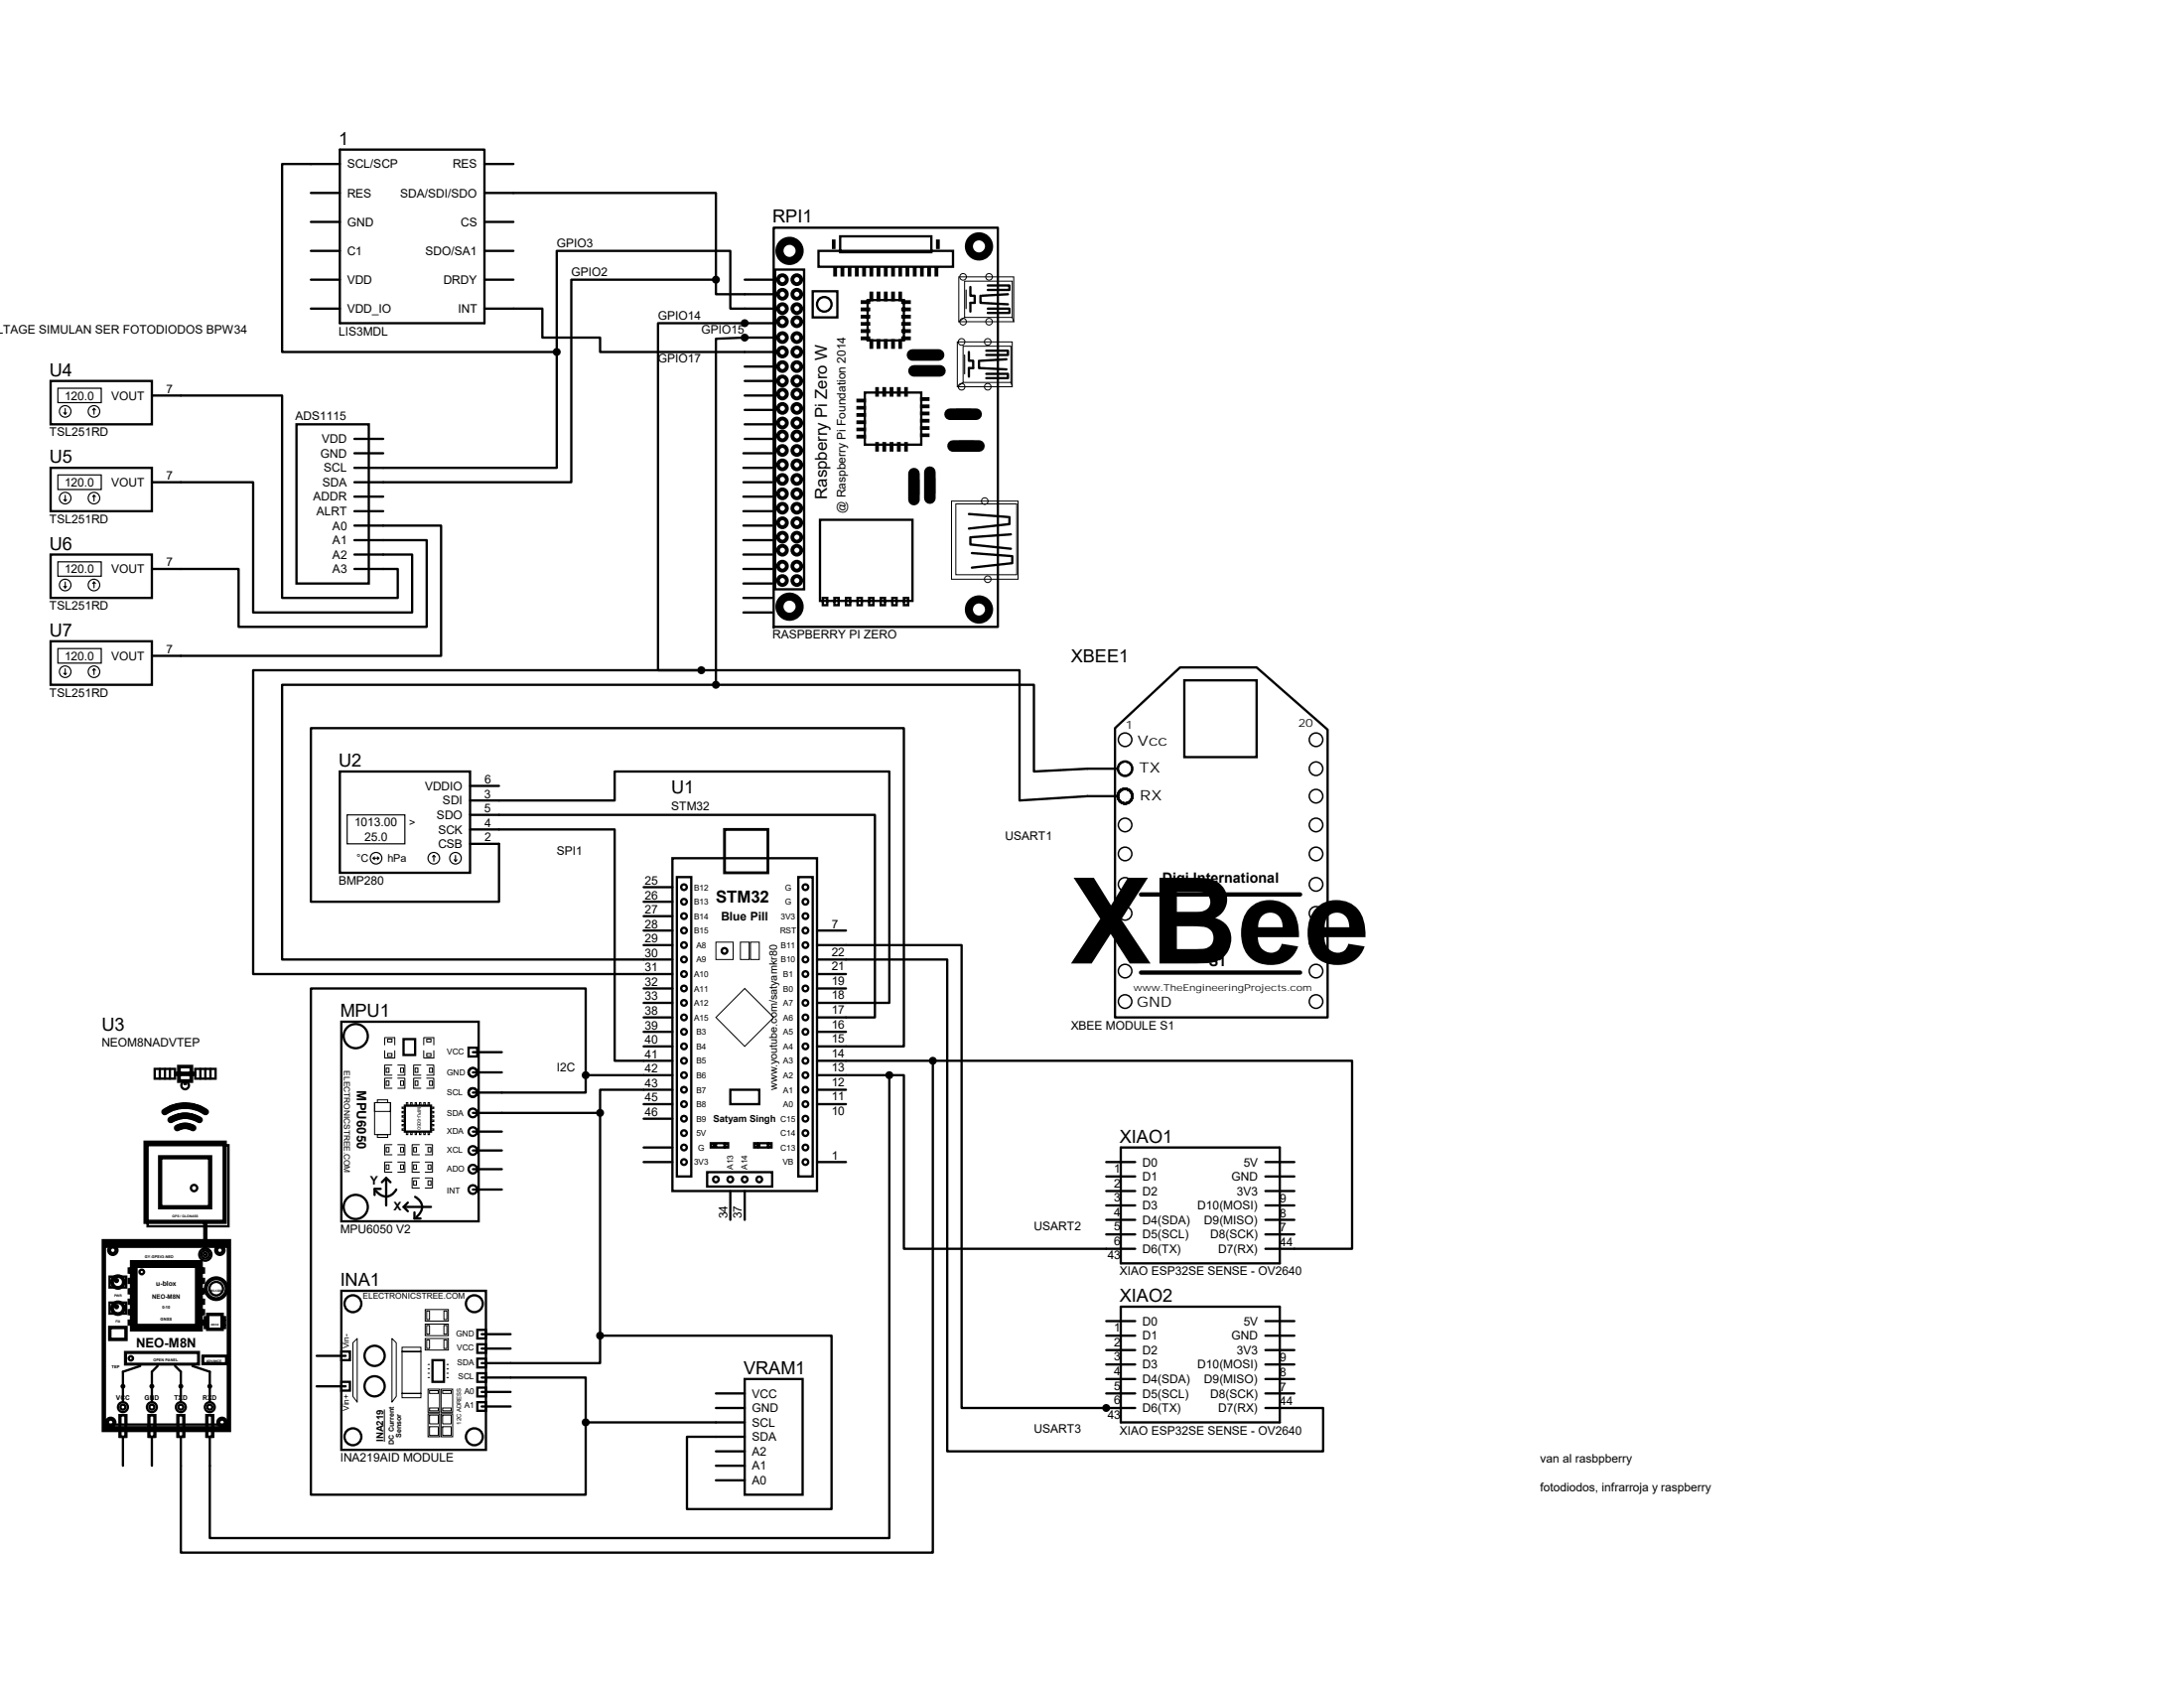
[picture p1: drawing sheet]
<svg xmlns="http://www.w3.org/2000/svg" width="279mm" height="216mm" viewBox="0 0 279 216" stroke-linecap="round" stroke-linejoin="round" font-family="sans-serif">
<g fill="none" stroke="#000" stroke-width=".3">
<path d="M43.5 19.1h18.5v22.2h-18.5zM39.8 24.7h3.7M39.8 28.4h3.7M39.8 32.1h3.7M39.8 35.8h3.7M39.8 39.5h3.7M43.5 21h-7.4v24h35.1M62 24.7h29.6v11.1M62 39.5h7.4v3.7h7.4v1.8h22.2M62 21h3.7M62 28.4h3.7M62 32.1h3.7"/>
<path d="M62 35.8h3.7M95.3 35.8h3.7M99 29.1h28.7v51.1h-28.7zM99 37.6h-7.4v-1.8h-18.5v25.9h-27.8M99 39.5h-5.6v-7.4h-22.2v27.7h-25.9M99.2 34.5h3.7v40.9h-3.7zM104 37.3h3.1v3.3h-3.1zM104.7 32.1h17.2v2h-17.2zM106.6 30.8h.1v.9h-.1zM106.7 34.3h.2v.9h-.2zM107.5 30.2h11.6v2.1h-11.6zM107.7 34.3h.2v.9h-.2z"/>
<path d="M108.6 34.3h.2v.9h-.2zM109.5 34.3h.2v.9h-.2zM110.3 39.5h.9v.2h-.9zM110.3 38.5h.9v.2h-.9zM110.4 34.3h.2v.9h-.2zM111 38.4h4.6v5.1h-4.6zM111.4 34.3h.2v.9h-.2zM111.4 37.4h.2v1h-.2zM112.3 34.3h.2v.9h-.2zM112.3 37.4h.2v1h-.2zM113.2 34.3h.2v.9h-.2zM113.2 37.4h.2v1h-.2z"/>
<path d="M114.2 34.3h.1v.9h-.1zM114.2 37.4h.1v1h-.1zM115.1 34.3h.2v.9h-.2zM115.1 37.4h.2v1h-.2zM115.4 39.5h1v.2h-1zM115.4 38.5h1v.2h-1zM116 34.3h.2v.9h-.2zM116.9 34.3h.2v.9h-.2zM117.9 34.3h.1v.9h-.1zM118.8 34.3h.2v.9h-.2zM119.7 34.3h.2v.9h-.2zM119.9 30.8h.2v.9h-.2z"/>
<path d="M124.1 36.7v1.1h.6v.9h-.6v1.2M125.4 37.8v.9l3.5 .2M126.4 39.5h2.7v.5h-2.7M126.4 36.5h2.7v.6h-2.7M128.9 37.6l-3.3 .2M6.5 48.7h12.9v5.6h-12.9zM6.5 59.8h12.9v5.6h-12.9zM19.4 50.6h16.7v25.9h14.8v-3.7h-5.6M37.9 54.3h9.3v20.3h-9.3zM45.3 56.1h3.7M45.3 58h3.7M95.1 58h3.7"/>
<path d="M95.1 59.8h3.7M95.3 43.2l-3.7 .1v44.3M95.3 41.3h-11.1v44.4h5.5M95.3 43.2h.1M95.3 41.3h.1M95.3 41.3h3.7M95.3 56.1h3.7M95.3 43.2h3.7M95.3 54.3h3.7M95.3 52.4h3.7M95.3 50.6h3.7M95.3 48.7h3.7"/>
<path d="M95.3 46.9h3.7M109.7 55.8h.9v.1h-.9zM109.7 54.8h.9v.2h-.9zM109.7 53.9h.9v.2h-.9zM109.7 53h.9v.2h-.9zM109.7 52.1h.9v.1h-.9zM109.7 51.1h.9v.2h-.9zM110.3 43.2h.9v.2h-.9zM110.3 42.2h.9v.2h-.9zM110.3 41.3h.9v.2h-.9zM110.3 40.4h.9v.2h-.9zM110.6 50.2h7.3v6.7h-7.3z"/>
<path d="M111.4 43.5h.2v1h-.2zM112.1 56.7h.2v.9h-.2zM112.1 49.7h.2v.9h-.2zM112.3 43.5h.2v1h-.2zM113 56.7h.2v.9h-.2zM113 49.7h.2v.9h-.2zM113.2 43.5h.2v1h-.2zM114 56.7h.2v.9h-.2zM114 49.7h.2v.9h-.2zM114.2 43.5h.1v1h-.1zM114.9 56.7h.2v.9h-.2zM114.9 49.7h.2v.9h-.2z"/>
<path d="M115.1 43.5h.2v1h-.2zM115.4 43.2h1v.2h-1zM115.4 42.2h1v.2h-1zM115.4 41.3h1v.2h-1zM115.4 40.4h1v.2h-1zM115.8 56.7h.2v.9h-.2zM115.8 49.7h.2v.9h-.2zM117.7 44.9h1.6v1.1h-1.6zM117.9 55.6h.9v.2h-.9zM117.9 54.7h.9v.1h-.9zM117.9 53.7h.9v.2h-.9zM117.9 52.8h.9v.2h-.9z"/>
<path d="M117.9 51.9h.9v.2h-.9zM117.9 50.9h.9v.2h-.9zM117.9 46.9h1.6v1.1h-1.6zM122.5 52.4h1.6v1.1h-1.6zM122.9 56.5h1.6v1.1h-1.6zM124 45v1.1h.5v1h-.5v1.1M125.2 46.1v1l3.6 .1M126.2 47.8h2.7v.6h-2.7M126.2 44.9h2.7v.5h-2.7M128.8 46l-3.4 .1M6.5 70.9h12.9v5.6h-12.9zM19.4 61.7h13v16.6h20.3v-7.4h-7.4"/>
<path d="M45.3 69.1h9.3v11.1h-24.1v-7.4h-11.1M45.3 67.2h11.1v16.7h-37M45.3 63.5h3.7M45.3 65.4h3.7M95.1 61.7h3.7M95.1 63.5h3.7M95.1 65.4h3.7M95.1 67.2h3.7M95.1 69.1h3.7M95.1 70.9h3.7M95.1 72.8h3.7M95.1 78.3h3.7"/>
<path d="M95.1 76.5h3.7M95.1 74.6h3.7M104.9 66.5h11.8v10.4h-11.8zM105.3 76.5h.5v.9h-.5zM106.7 76.5h.6v.9h-.6zM108.2 76.5h.6v.9h-.6zM109.7 76.5h.6v.9h-.6zM111.2 76.5h.5v.9h-.5zM112.7 76.5h.5v.9h-.5zM114.2 76.5h.5v.9h-.5zM115.6 76.5h.6v.9h-.6zM116.4 61.5h1.1v1.7h-1.1z"/>
<path d="M118.4 61.3h1.1v1.7h-1.1zM124 65.7l4.9 .4M124.1 68.7v.9l5.2 .6M124.3 70.7l5 .4M129.1 66.1v.9l-5.1 .6M129.3 68.3l-5 .4M129.5 71.1v.9l-5.2 .6M6.5 82h12.9v5.6h-12.9zM43.5 98.7h16.6v12.9h-16.6zM89.7 85.7h-57.3v38.9h53.6M89.7 85.7h40.7v16.7l8.7-.6h3.7M91.6 87.6h-55.5v35.1h49.9"/>
<path d="M91.6 87.6h40.7v11.1l6.8-.4h3.7M99 80.2h.1M142.6 93.1l8.4-7.7h9.8l9 7.9v36.8h-27.2zM151.5 87h9.3v9.8h-9.3zM60.1 102.4h18.5v-3.7h35.2v29.6h-9.3M60.1 107.9h3.7v7.4h-24v-22.2h75.8v40.7h-11.1M60.1 106.1h18.5v29.6h7.4M60.1 104.2h51.8v25.9h-7.4M60.1 100.5h3.7M82.3 119h3.7M82.3 113.5h3.7M82.3 115.3h3.7"/>
<path d="M82.3 117.2h3.7M86 109.8h18.5v42.5h-18.5zM86.6 112.2h1.8v38.3h-1.8zM102.1 112.2h1.9v38.3h-1.9zM104.5 119h3.7M19.8 136.7h2.6v1.3h-2.6zM20.4 136.7v1.3M21.1 136.7v1.3M21.7 136.7v1.3M22.4 137.2h2.6v.3h-2.6zM22.8 136.3h1.8v2.1h-1.8zM23 136.5h1.4v1.7h-1.4z"/>
<path d="M23.6 138.4h.2v.2h-.2zM25 136.7h2.6v1.3h-2.6zM25.6 136.7v1.3M26.3 136.7v1.3M26.9 136.7v1.3M43.7 130.7h17.5v25.5h-17.5zM51.6 132.9h1.5v2h-1.5zM59.9 134h1.2v1.1h-1.2zM60.5 137.2h3.7M60.5 134.6h3.7M74.9 137.5v-11.1h-35.1v64.8h35.1v-9.3h20.4M74.9 137.5v2.2h-14.4"/>
<path d="M74.9 137.5h11.1M82.3 133.8h3.7M82.3 132h3.7M82.3 130.1h3.7M82.3 128.3h3.7M82.3 120.9h3.7M82.3 126.4h3.7M86 139.4h-9.2v2.9M93.4 139.4h3.7v1.8h-3.7zM104.5 122.7h16.7v62.9h48.1v-5.5h-7.4M104.5 120.9h18.5v59.2h22.2M104.5 139.4h3.7"/>
<path d="M104.5 132h3.7M104.5 124.6h3.7M104.5 126.4h3.7M113.8 137.5h-9.3M119.3 135.7h-14.8M13.1 158.6h16.3v24.4h-16.3zM13.4 158.9h15.7v23.9h-15.7zM13.7 159.2h15.2v.3h-15.2zM18.5 146h10.4v10.4h-10.4zM18.8 146.3h9.8v9.8h-9.8zM18.9 146.5h10.3v10.3h-10.3zM20.4 147.9h6.6v6.6h-6.6z"/>
<path d="M20.6 148.1h6.2v6.2h-6.2zM26.1 156.4h.3v3.3h-.3zM48.7 152.1h-.8v.7M48.9 151.2l.5-.5 .6 .5M49.4 150.9v3.3M50.7 152.1a1.45 1.45 0 0 1-1.2 .9 1.45 1.45 0 0 1-1.4-.7M51.8 154.4h3.3M51.8 141.4h3.3v3.3h-3.3zM52.2 153.8l-.6 .6 .6 .5M53 155.1v.8h.8M53.1 153.1a1.44 1.44 0 0 1 .9 1.2 1.44 1.44 0 0 1-.7 1.4M60.5 149.5h3.7"/>
<path d="M60.5 152.1h3.7M60.5 147.2h3.7M60.5 144.7h3.7M76.8 142.3v28.5h29.6v22.2h-18.5v-9.2h7.4M76.8 142.3h-16.3M82.3 146.8h3.7M82.3 148.6h3.7M82.3 141.2h3.7M82.3 143.1h3.7M90.5 149.9h8.3v1.9h-8.3zM90.9 146.2h.4v.6h-.4zM91.6 146.2h1.1v.6h-1.1z"/>
<path d="M92.8 146.2h.4v.6h-.4zM93.4 152.3v3.7M95.3 152.3v3.7M96.5 146.2h.4v.6h-.4zM97.1 146.2h1.1v.6h-1.1zM98.3 146.2h.4v.6h-.4zM104.5 148.6h3.7M104.5 141.2h3.7M141.5 148.6h3.7M141.5 150.5h3.7M141.5 152.3h3.7M141.5 154.2h3.7"/>
<path d="M141.5 156h3.7M141.5 157.9h3.7M143.4 146.8h20.3v14.8h-20.3zM145.2 159.7h-29.6v-22.2h-1.8v59.2h-87v-12.9M161.9 159.7h11.1v-24h-53.7v62.9h-96.2v-14.8M161.9 148.6h3.7M161.9 150.5h3.7M161.9 152.3h3.7M161.9 154.2h3.7M161.9 156h3.7M161.9 157.9h3.7M14 169.7h2.2v1.7h-2.2z"/>
<path d="M14 163.3h2.2v1.4h-2.2zM14 166.6h2.2v1.4h-2.2zM14.1 169.9h1.9v1.3h-1.9zM16 172.9h9.4v1.6h-9.4zM16.1 173h9.3v1.4h-9.3zM16.5 168.9h.6v.5h-.6zM16.5 167.6h.6v.5h-.6zM16.5 166.2h.6v.6h-.6zM16.5 164.9h.6v.5h-.6zM16.5 163.6h.6v.5h-.6zM16.5 162.2h.6v.6h-.6zM16.8 161.3h9v8.9h-9z"/>
<path d="M17 161.6h8.5v8.3h-8.5zM17.3 161.8h8v7.9h-8zM17.5 162h7.6v7.5h-7.6zM17.9 174.7l-2.2 .8v3.8M20.2 174.7l-.8 .8v3.8M22.4 174.7l.7 .8v3.8M24.6 174.7l2.2 .8v3.8M25.5 168.9h.6v.5h-.6zM25.5 167.6h.6v.5h-.6zM25.5 166.2h.6v.6h-.6zM25.5 164.9h.6v.5h-.6zM25.5 163.6h.6v.5h-.6z"/>
<path d="M25.5 162.2h.6v.6h-.6zM25.9 173.4h3.1v1.1h-3.1zM26 173.5h2.9v.9h-2.9zM26.2 169.6h.3v.3h-.3zM26.2 169h.3v.3h-.3zM26.2 168.5h.3v.3h-.3zM26.5 168h2v2.1h-2zM26.6 168.2h1.7v1.7h-1.7zM28.5 169.6h.3v.3h-.3zM28.5 169h.3v.3h-.3zM28.5 168.5h.3v.3h-.3zM40.5 173.4h3.7"/>
<path d="M40.5 177.3h3.7M43.7 165.1h18.5v20.3h-18.5zM43.7 176.7h1.1v1.2h-1.1zM43.7 172.9h1.1v1.1h-1.1zM55.3 174h1.5v2.7h-1.5zM61.1 173.8h1.1v1.1h-1.1zM61.1 177.5h1.1v1.1h-1.1zM61.1 179.3h1.1v1.1h-1.1zM61.1 175.6h1.1v1.1h-1.1zM61.1 170.1h1.1v1.1h-1.1zM61.1 171.9h1.1v1.1h-1.1zM61.6 176.2h13.3v5.7"/>
<path d="M61.6 178h3.7M61.6 179.9h3.7M61.6 170.6h3.7M61.6 172.5h3.7M76.8 170.8v3.5h-15.2M91.6 178.2h3.7M95.3 176.4h7.4v14.8h-7.4zM141.5 169h3.7M141.5 170.8h3.7M141.5 172.7h3.7M141.5 174.5h3.7M141.5 176.4h3.7"/>
<path d="M141.5 178.2h3.7M143.4 167.1h20.3v14.8h-20.3zM161.9 169h3.7M161.9 170.8h3.7M161.9 172.7h3.7M161.9 174.5h3.7M161.9 176.4h3.7M161.9 178.2h3.7M13.7 182.2h15.2v.3h-15.2zM15.3 181h.9v2.8h-.9zM15.4 181h.6v2.8h-.6zM15.7 183.8v3.7"/>
<path d="M19 181h.9v2.8h-.9zM19.1 181h.6v2.8h-.6zM19.4 183.8v3.7M22.7 181h.9v2.8h-.9zM22.8 181h.7v2.8h-.7zM26.4 181h.9v2.8h-.9zM26.5 181h.6v2.8h-.6zM91.6 180.1h3.7M91.6 185.6h3.7M91.6 187.5h3.7M91.6 189.3h3.7"/>
<circle cx="105.5" cy="38.9" r=".93"/>
<circle cx="143.9" cy="98.3" r=".93"/>
<circle cx="87.5" cy="113.5" r=".36"/>
<circle cx="87.5" cy="117.2" r=".36"/>
<circle cx="87.5" cy="119" r=".36"/>
<circle cx="87.5" cy="115.3" r=".36"/>
<circle cx="103" cy="115.3" r=".36"/>
<circle cx="103" cy="113.5" r=".36"/>
<circle cx="103" cy="117.2" r=".36"/>
<circle cx="103" cy="119" r=".36"/>
<circle cx="143.9" cy="101.8" r=".93"/>
<circle cx="23.7" cy="138.8" r=".49"/>
<circle cx="45.5" cy="132.5" r="1.55"/>
<circle cx="60.5" cy="139.7" r=".55"/>
<circle cx="60.5" cy="137.2" r=".55"/>
<circle cx="87.5" cy="130.1" r=".36"/>
<circle cx="87.5" cy="126.4" r=".36"/>
<circle cx="87.5" cy="133.8" r=".36"/>
<circle cx="87.5" cy="128.3" r=".36"/>
<circle cx="87.5" cy="124.6" r=".36"/>
<circle cx="87.5" cy="135.7" r=".36"/>
<circle cx="87.5" cy="137.5" r=".36"/>
<circle cx="87.5" cy="139.4" r=".36"/>
<circle cx="87.5" cy="120.9" r=".36"/>
<circle cx="87.5" cy="122.7" r=".36"/>
<circle cx="87.5" cy="132" r=".36"/>
<circle cx="92.7" cy="121.6" r=".36"/>
<circle cx="103" cy="135.7" r=".36"/>
<circle cx="103" cy="128.3" r=".36"/>
<circle cx="103" cy="130.1" r=".36"/>
<circle cx="103" cy="126.4" r=".36"/>
<circle cx="103" cy="132" r=".36"/>
<circle cx="103" cy="122.7" r=".36"/>
<circle cx="103" cy="120.9" r=".36"/>
<circle cx="103" cy="124.6" r=".36"/>
<circle cx="103" cy="133.8" r=".36"/>
<circle cx="103" cy="137.5" r=".36"/>
<circle cx="103" cy="139.4" r=".36"/>
<circle cx="14.4" cy="159.9" r=".36"/>
<circle cx="14.4" cy="159.9" r=".59"/>
<circle cx="21.1" cy="142.2" r=".28"/>
<circle cx="21.2" cy="142.1" r=".28"/>
<circle cx="21.4" cy="142" r=".28"/>
<circle cx="21.5" cy="141.9" r=".28"/>
<circle cx="21.7" cy="141.9" r=".28"/>
<circle cx="21.8" cy="143.2" r=".28"/>
<circle cx="21.9" cy="141.8" r=".28"/>
<circle cx="22" cy="143.1" r=".28"/>
<circle cx="22" cy="141.7" r=".28"/>
<circle cx="22.2" cy="143.1" r=".28"/>
<circle cx="22.2" cy="141.6" r=".28"/>
<circle cx="22.4" cy="143" r=".28"/>
<circle cx="22.4" cy="141.6" r=".28"/>
<circle cx="22.6" cy="142.9" r=".28"/>
<circle cx="22.6" cy="141.5" r=".28"/>
<circle cx="22.7" cy="144.3" r=".28"/>
<circle cx="22.7" cy="142.9" r=".28"/>
<circle cx="22.8" cy="141.5" r=".28"/>
<circle cx="22.8" cy="144.2" r=".28"/>
<circle cx="22.9" cy="142.8" r=".28"/>
<circle cx="22.9" cy="141.5" r=".28"/>
<circle cx="23" cy="144.1" r=".28"/>
<circle cx="23.1" cy="142.8" r=".28"/>
<circle cx="23.1" cy="141.5" r=".28"/>
<circle cx="23.2" cy="144.1" r=".28"/>
<circle cx="23.3" cy="142.7" r=".28"/>
<circle cx="23.3" cy="141.4" r=".28"/>
<circle cx="23.4" cy="144" r=".28"/>
<circle cx="23.5" cy="141.4" r=".28"/>
<circle cx="23.5" cy="142.7" r=".28"/>
<circle cx="23.6" cy="144" r=".28"/>
<circle cx="23.7" cy="141.4" r=".28"/>
<circle cx="23.7" cy="142.7" r=".28"/>
<circle cx="23.8" cy="144" r=".28"/>
<circle cx="23.9" cy="141.4" r=".28"/>
<circle cx="23.9" cy="142.7" r=".28"/>
<circle cx="24" cy="144" r=".28"/>
<circle cx="24.1" cy="141.4" r=".28"/>
<circle cx="24.1" cy="142.7" r=".28"/>
<circle cx="24.2" cy="144.1" r=".28"/>
<circle cx="24.2" cy="141.5" r=".28"/>
<circle cx="24.3" cy="142.8" r=".28"/>
<circle cx="24.3" cy="144.1" r=".28"/>
<circle cx="24.4" cy="141.5" r=".28"/>
<circle cx="24.4" cy="142.8" r=".28"/>
<circle cx="24.5" cy="144.2" r=".28"/>
<circle cx="24.6" cy="141.5" r=".28"/>
<circle cx="24.6" cy="142.9" r=".28"/>
<circle cx="24.7" cy="144.3" r=".28"/>
<circle cx="24.8" cy="141.5" r=".28"/>
<circle cx="24.8" cy="142.9" r=".28"/>
<circle cx="24.8" cy="152" r=".4"/>
<circle cx="25" cy="141.6" r=".28"/>
<circle cx="25" cy="143" r=".28"/>
<circle cx="25.1" cy="141.6" r=".28"/>
<circle cx="25.2" cy="143.1" r=".28"/>
<circle cx="25.3" cy="141.7" r=".28"/>
<circle cx="25.4" cy="143.1" r=".28"/>
<circle cx="25.5" cy="141.8" r=".28"/>
<circle cx="25.5" cy="143.2" r=".28"/>
<circle cx="25.7" cy="141.9" r=".28"/>
<circle cx="25.8" cy="141.9" r=".28"/>
<circle cx="26" cy="142" r=".28"/>
<circle cx="26.1" cy="142.1" r=".28"/>
<circle cx="26.3" cy="142.2" r=".28"/>
<circle cx="28.1" cy="159.9" r=".36"/>
<circle cx="28.1" cy="159.9" r=".59"/>
<circle cx="45.5" cy="154.4" r="1.55"/>
<circle cx="60.5" cy="144.7" r=".55"/>
<circle cx="60.5" cy="142.3" r=".55"/>
<circle cx="60.5" cy="147.1" r=".55"/>
<circle cx="60.5" cy="152.1" r=".55"/>
<circle cx="60.5" cy="149.5" r=".55"/>
<circle cx="87.5" cy="148.6" r=".36"/>
<circle cx="87.5" cy="143.1" r=".36"/>
<circle cx="87.5" cy="141.2" r=".36"/>
<circle cx="87.5" cy="144.9" r=".36"/>
<circle cx="87.5" cy="146.8" r=".36"/>
<circle cx="91.6" cy="150.9" r=".36"/>
<circle cx="93.4" cy="150.9" r=".36"/>
<circle cx="95.3" cy="150.9" r=".36"/>
<circle cx="97.1" cy="150.9" r=".36"/>
<circle cx="103" cy="144.9" r=".36"/>
<circle cx="103" cy="148.6" r=".36"/>
<circle cx="103" cy="141.2" r=".36"/>
<circle cx="103" cy="146.8" r=".36"/>
<circle cx="103" cy="143.1" r=".36"/>
<circle cx="14.9" cy="167.1" r=".19"/>
<circle cx="14.9" cy="163.8" r=".19"/>
<circle cx="15.1" cy="164" r=".85"/>
<circle cx="15.1" cy="167.3" r=".85"/>
<circle cx="15.1" cy="164" r=".66"/>
<circle cx="15.1" cy="167.3" r=".66"/>
<circle cx="15.7" cy="180" r=".32"/>
<circle cx="15.7" cy="180" r=".64"/>
<circle cx="15.7" cy="177.3" r=".17"/>
<circle cx="16.7" cy="173.7" r=".28"/>
<circle cx="18.1" cy="162.7" r=".3"/>
<circle cx="19.4" cy="180" r=".32"/>
<circle cx="19.4" cy="180" r=".64"/>
<circle cx="19.4" cy="177.3" r=".17"/>
<circle cx="23.1" cy="180" r=".32"/>
<circle cx="23.1" cy="180" r=".64"/>
<circle cx="23.1" cy="177.3" r=".17"/>
<circle cx="26.3" cy="160.5" r=".51"/>
<circle cx="26.3" cy="160.5" r=".78"/>
<circle cx="26.3" cy="160.5" r=".21"/>
<circle cx="26.8" cy="180" r=".32"/>
<circle cx="26.8" cy="180" r=".64"/>
<circle cx="26.8" cy="177.3" r=".17"/>
<circle cx="27.7" cy="164.8" r="1.23"/>
<circle cx="27.7" cy="164.8" r="1.44"/>
<circle cx="27.7" cy="164.8" r=".87"/>
<circle cx="45.1" cy="166.8" r="1.08"/>
<circle cx="47.9" cy="173.4" r="1.29"/>
<circle cx="47.9" cy="177.3" r="1.29"/>
<circle cx="60.7" cy="166.8" r="1.08"/>
<circle cx="14.2" cy="181.9" r=".36"/>
<circle cx="14.2" cy="181.9" r=".59"/>
<circle cx="28.4" cy="181.9" r=".36"/>
<circle cx="28.4" cy="181.9" r=".59"/>
<circle cx="45.1" cy="183.8" r="1.08"/>
<circle cx="60.7" cy="183.8" r="1.08"/>
</g>
<g fill="none" stroke="#000" stroke-width=".13">
<path d="M122.7 35.4h7v5.7h-7zM123.4 36h6.1v4.6h-6.1zM122.5 43.7h7v5.8h-7zM123.2 44.3h6.1v4.6h-6.1zM123.2 48.9l-.7 .6M123.4 40.6l-.7 .5M129.3 48.9l.2 .6M129.5 40.6l.2 .5M121.7 64.1h8.5v10h-8.5zM122.3 64.5h7.8v9h-7.8zM49.2 134.4v.9h1.3v-.9M49.2 133.6v-.9h1.3v.9"/>
<path d="M49.4 138.3h.4v.5h-.4zM49.4 136.6h.4v.6h-.4zM49.6 134.7h.5v.4h-.5zM49.6 132.9h.5v.4h-.5zM50.1 137.9h-.9v1.3h.9M50.1 136.2h-.9v1.3h.9M50.9 137.9h.9v1.3h-.9M50.9 136.2h.9v1.3h-.9M51.2 138.3h.4v.5h-.4zM51.2 136.6h.4v.6h-.4zM53.1 138.3h.4v.5h-.4zM53.1 136.6h.4v.6h-.4z"/>
<path d="M53.8 136.2h-.9v1.3h.9M53.8 137.9h-.9v1.3h.9M54.2 134.4v.9h1.3v-.9M54.2 133.6v-.9h1.3v.9M54.6 134.7h.5v.4h-.5zM54.6 132.9h.5v.4h-.5zM54.6 137.9h.9v1.3h-.9M54.6 136.2h.9v1.3h-.9M54.9 138.3h.4v.5h-.4zM54.9 136.6h.4v.6h-.4zM91.6 120.5h2.2v2.2h-2.2zM94.7 120.5h1.1v2.2h-1.1z"/>
<path d="M95.3 126.4l3.7 3.7-3.7 3.7-3.7-3.7zM96 120.5h1.1v2.2h-1.1zM47.9 141h2.1v4.1h-2.1zM47.9 141h2.1v1.2h-2.1zM48.3 145.1h1.3v.4h-1.3zM48.3 140.7h1.3v.3h-1.3zM49.4 146.8h.4v.5h-.4zM49.4 149h.4v.5h-.4zM50.1 146.4h-.9v1.3h.9M50.1 148.6h-.9v1.3h.9M50.9 146.4h.9v1.3h-.9M50.9 148.6h.9v1.3h-.9"/>
<path d="M51.2 146.8h.4v.5h-.4zM51.2 149h.4v.5h-.4zM51.4 142.2h.4v.1h-.4zM51.4 141.6h.4v.2h-.4zM51.4 144.4h.4v.2h-.4zM51.4 142.7h.4v.2h-.4zM51.4 143.8h.4v.2h-.4zM51.4 143.3h.4v.1h-.4zM52 144.7h.2v.4h-.2zM52 141h.2v.4h-.2zM52.5 144.7h.2v.4h-.2zM52.5 141h.2v.4h-.2z"/>
<path d="M52.9 151h.4v.6h-.4zM52.9 149h.4v.5h-.4zM52.9 146.8h.4v.5h-.4zM53.1 144.7h.2v.4h-.2zM53.1 141h.2v.4h-.2zM53.7 144.7h.1v.4h-.1zM53.7 141h.1v.4h-.1zM53.7 150.7h-1v1.3h1M53.7 148.6h-1v1.3h1M53.7 146.4h-1v1.3h1M54.2 144.7h.2v.4h-.2zM54.2 141h.2v.4h-.2z"/>
<path d="M54.4 150.7h.9v1.3h-.9M54.4 148.6h.9v1.3h-.9M54.4 146.4h.9v1.3h-.9M54.8 144.7h.1v.4h-.1zM54.8 141h.1v.4h-.1zM54.8 151h.3v.6h-.3zM54.8 149h.3v.5h-.3zM54.8 146.8h.3v.5h-.3zM55.1 143.3h.4v.1h-.4zM55.1 141.6h.4v.2h-.4zM55.1 142.7h.4v.2h-.4zM55.1 142.2h.4v.1h-.4z"/>
<path d="M55.1 143.8h.4v.2h-.4zM55.1 144.4h.4v.2h-.4zM45.1 171.7l.6-.5v8.1l-.6-.7zM50.1 171.2l.6 .5v6.9l-.6 .7zM51.4 172.9h2.4v5.3h-2.4zM51.4 172.3h2.4v.6h-2.4zM51.4 178.2h2.4v.6h-2.4zM54.4 167.5h3v1.5h-3zM54.4 169.4h3v1.4h-3zM54.4 171.2h3v1.5h-3zM54.6 169.5h.3v1.1h-.3zM54.6 167.7h.3v1.1h-.3z"/>
<path d="M54.6 171.4h.3v1.1h-.3zM54.8 174.5h.1M54.8 175.1h.1M54.8 175.6h.1M54.8 176.2h.1M54.8 177.7h1.4v2.9h-1.4zM54.9 177.9h1.2v.3h-1.2zM56.4 177.7h1.5v2.9h-1.5zM56.6 177.9h1.1v.3h-1.1zM56.8 169.5h.4v1.1h-.4zM56.8 167.7h.4v1.1h-.4zM56.8 171.4h.4v1.1h-.4z"/>
<path d="M57.2 174.5h.2M57.2 175.1h.2M57.2 175.6h.2M57.2 176.2h.2M49.2 180.3v4.1M54.8 180.8h1.4v3h-1.4zM54.9 181h1.2v1.1h-1.2zM54.9 181h.1M54.9 182.5h1.2v1.1h-1.2zM54.9 182.5h.1M54.9 180.1h1.2v.3h-1.2zM56.4 180.8h1.5v3h-1.5z"/>
<path d="M56.6 180.1h1.1v.3h-1.1zM56.6 182.5h1.1v1.1h-1.1zM56.6 182.5h.1M56.6 181h1.1v1.1h-1.1zM56.6 181h.1"/>
<circle cx="123.2" cy="35.4" r=".43"/>
<circle cx="126.5" cy="35.4" r=".43"/>
<circle cx="123" cy="43.7" r=".43"/>
<circle cx="123" cy="49.5" r=".43"/>
<circle cx="123.2" cy="41.1" r=".43"/>
<circle cx="126.4" cy="49.5" r=".43"/>
<circle cx="126.4" cy="43.7" r=".43"/>
<circle cx="126.5" cy="41.1" r=".43"/>
<circle cx="126" cy="64.1" r=".43"/>
<circle cx="126.4" cy="74.1" r=".43"/>
</g>
<path d="M92.7 106.1h5.5v5.5h-5.5z" fill="none" stroke="#000" stroke-width=".36"/>
<g fill="none" stroke="#000" stroke-width=".15">
<path d="M123.6 37.1v2.4M7.4 49.7h5.6v1.8h-5.6zM8.1 52.8l.2 .2M8.3 52.2v.8M8.5 52.8l-.2 .2M12 52.2l-.1 .2M12 52.2l.2 .2M12 52.2v.8M123.4 45.4v2.4M7.4 60.7h5.6v1.9h-5.6zM7.4 71.9h5.6v1.8h-5.6zM8.1 63.9l.2 .2"/>
<path d="M8.1 75l.2 .2M8.3 63.4v.7M8.3 74.4v.8M8.5 63.9l-.2 .2M8.5 75l-.2 .2M12 63.4v.7M12 74.4v.8M12 63.4l-.1 .1M12 63.4l.2 .1M12 74.4l-.1 .2M12 74.4l.2 .2M7.4 83h5.6v1.8h-5.6z"/>
<path d="M8.1 86.1l.2 .2M8.3 85.5v.8M8.5 86.1l-.2 .2M12 85.5v.8M12 85.5l-.1 .2M12 85.5l.2 .2M44.4 104.2h7.4v3.7h-7.4zM47.7 109.8h.8M47.7 109.8l.2 .2M47.9 109.6l-.2 .2M48.3 109.6l.2 .2-.2 .2M55.5 109.4l.2 .2"/>
<path d="M55.5 109.4l-.2 .2M55.5 109.4v.8M58.1 110l.2 .2M58.3 109.4v.8M58.5 110l-.2 .2"/>
<circle cx="8.3" cy="52.6" r=".74"/>
<circle cx="12" cy="52.6" r=".74"/>
<circle cx="8.3" cy="63.7" r=".74"/>
<circle cx="8.3" cy="74.8" r=".74"/>
<circle cx="12" cy="63.7" r=".74"/>
<circle cx="12" cy="74.8" r=".74"/>
<circle cx="8.3" cy="85.9" r=".74"/>
<circle cx="12" cy="85.9" r=".74"/>
<circle cx="48.1" cy="109.8" r=".74"/>
<circle cx="55.5" cy="109.8" r=".74"/>
<circle cx="58.3" cy="109.8" r=".74"/>
</g>
<path d="M146 114.4h20.3M146 124.4h20.3" fill="none" stroke="#000" stroke-width=".55"/>
<path d="M137.4 112.3h2.5l2.2 3.5 2.2-3.5h2.6l-3.5 5.3 3.8 5.6h-2.7l-2.4-3.8-2.4 3.8h-2.7l3.8-5.7zM148.3 112.3h4.4a4.8 4.8 0 0 1 3.4 .7 2.6 2.6 0 0 1-.7 4.4 2.87 2.87 0 0 1 1.4 4.8 3.3 3.3 0 0 1-2.8 1h-5.7zM150.6 114.1v2.5h2.4a1.39 1.39 0 0 0 1.5-.4 1.39 1.39 0 0 0 .2-1.4 1.41 1.41 0 0 0-1.4-.7zM150.6 118.5v2.9h3a1.44 1.44 0 0 0 1.6-1.3 1.44 1.44 0 0 0-1.4-1.6zM159.8 116.2a3.7 3.7 0 0 1 6 1 6.7 6.7 0 0 1 .4 2.7h-5.3a1.71 1.71 0 0 0 .7 1.6 1.71 1.71 0 0 0 1.9 .1l.3-.4 .2-.5 2.1 .4a3.5 3.5 0 0 1-4.2 2.3 3.6 3.6 0 0 1-3.1-4.1 4.5 4.5 0 0 1 1-3.1zM161.4 117.2a1.99 1.99 0 0 0-.4 1.4h3.1a1.58 1.58 0 0 0-.8-1.7 1.58 1.58 0 0 0-1.9 .3zM168.3 116.2a3.7 3.7 0 0 1 6 1 6.4 6.4 0 0 1 .4 2.7h-5.3a1.65 1.65 0 0 0 .8 1.7 1.65 1.65 0 0 0 1.9-.2l.4-.7 2.1 .4a3.5 3.5 0 0 1-4.1 2.3 3.5 3.5 0 0 1-3.2-3.5 4.8 4.8 0 0 1 1-3.7zM169.9 117.2a1.99 1.99 0 0 0-.4 1.4h3.1a1.59 1.59 0 0 0-.8-1.7 1.59 1.59 0 0 0-1.9 .3z" fill="#000"/>
<g fill="none" stroke="#000" stroke-width=".19">
<circle cx="143.9" cy="94.6" r=".87"/>
<circle cx="143.9" cy="98.3" r=".87"/>
<circle cx="168.4" cy="98.3" r=".87"/>
<circle cx="168.4" cy="94.6" r=".87"/>
<circle cx="143.9" cy="105.5" r=".87"/>
<circle cx="143.9" cy="116.8" r=".87"/>
<circle cx="143.9" cy="109.2" r=".87"/>
<circle cx="143.9" cy="101.8" r=".87"/>
<circle cx="143.9" cy="113.1" r=".87"/>
<circle cx="168.4" cy="105.5" r=".87"/>
<circle cx="168.4" cy="101.8" r=".87"/>
<circle cx="168.4" cy="116.8" r=".87"/>
<circle cx="168.4" cy="113.1" r=".87"/>
<circle cx="168.4" cy="109.2" r=".87"/>
<circle cx="143.9" cy="128.1" r=".87"/>
<circle cx="143.9" cy="124.2" r=".87"/>
<circle cx="143.9" cy="120.5" r=".87"/>
<circle cx="168.4" cy="124.2" r=".87"/>
<circle cx="168.4" cy="128.1" r=".87"/>
<circle cx="168.4" cy="120.5" r=".87"/>
</g>
<g fill="#000" stroke="#000" stroke-width=".3">
<circle cx="91.6" cy="35.8" r=".36"/>
<circle cx="71.2" cy="45" r=".36"/>
<circle cx="95.3" cy="43.2" r=".36"/>
<circle cx="95.3" cy="41.3" r=".36"/>
<circle cx="89.7" cy="85.7" r=".36"/>
<circle cx="91.6" cy="87.6" r=".36"/>
<circle cx="74.9" cy="137.5" r=".36"/>
<circle cx="113.8" cy="137.5" r=".36"/>
<circle cx="119.3" cy="135.7" r=".36"/>
<circle cx="76.8" cy="142.3" r=".36"/>
<circle cx="76.8" cy="170.8" r=".36"/>
<circle cx="74.9" cy="181.9" r=".36"/>
<circle cx="141.5" cy="180.1" r=".36"/>
</g>
<g fill="none" stroke="#000" stroke-width="1">
<circle cx="101" cy="32.1" r="1.29"/>
<circle cx="125.2" cy="31.5" r="1.29"/>
<circle cx="101" cy="77.6" r="1.29"/>
<circle cx="125.2" cy="78" r="1.29"/>
</g>
<g fill="none" stroke="#000" stroke-width=".49">
<circle cx="100.1" cy="35.8" r=".57"/>
<circle cx="100.1" cy="37.6" r=".57"/>
<circle cx="100.1" cy="39.5" r=".57"/>
<circle cx="101.9" cy="35.8" r=".57"/>
<circle cx="101.9" cy="39.5" r=".57"/>
<circle cx="101.9" cy="37.6" r=".57"/>
<circle cx="100.1" cy="48.7" r=".57"/>
<circle cx="100.1" cy="55.8" r=".57"/>
<circle cx="100.1" cy="43.2" r=".57"/>
<circle cx="100.1" cy="52.2" r=".57"/>
<circle cx="100.1" cy="41.1" r=".57"/>
<circle cx="100.1" cy="54.1" r=".57"/>
<circle cx="100.1" cy="45" r=".57"/>
<circle cx="100.1" cy="50.4" r=".57"/>
<circle cx="100.1" cy="59.5" r=".57"/>
<circle cx="100.1" cy="46.9" r=".57"/>
<circle cx="100.1" cy="57.6" r=".57"/>
<circle cx="101.9" cy="41.1" r=".57"/>
<circle cx="101.9" cy="48.7" r=".57"/>
<circle cx="101.9" cy="45" r=".57"/>
<circle cx="101.9" cy="50.4" r=".57"/>
<circle cx="101.9" cy="46.9" r=".57"/>
<circle cx="101.9" cy="59.5" r=".57"/>
<circle cx="101.9" cy="43.2" r=".57"/>
<circle cx="101.9" cy="52.2" r=".57"/>
<circle cx="101.9" cy="54.1" r=".57"/>
<circle cx="101.9" cy="55.8" r=".57"/>
<circle cx="101.9" cy="57.6" r=".57"/>
<circle cx="100.1" cy="65" r=".57"/>
<circle cx="100.1" cy="63.2" r=".57"/>
<circle cx="100.1" cy="70.4" r=".57"/>
<circle cx="100.1" cy="61.3" r=".57"/>
<circle cx="100.1" cy="74.3" r=".57"/>
<circle cx="100.1" cy="66.9" r=".57"/>
<circle cx="100.1" cy="72.4" r=".57"/>
<circle cx="100.1" cy="68.7" r=".57"/>
<circle cx="101.9" cy="61.3" r=".57"/>
<circle cx="101.9" cy="66.9" r=".57"/>
<circle cx="101.9" cy="72.4" r=".57"/>
<circle cx="101.9" cy="65" r=".57"/>
<circle cx="101.9" cy="63.2" r=".57"/>
<circle cx="101.9" cy="68.7" r=".57"/>
<circle cx="101.9" cy="70.4" r=".57"/>
<circle cx="101.9" cy="74.3" r=".57"/>
</g>
<path d="M116.7 45.4h3.4M116.9 47.4h3.3M121.5 53h3.4M121.9 57h3.3M116.9 60.6v3.3M119 60.4v3.3" fill="none" stroke="#000" stroke-width="1.5"/>
<g font-size="2.3">
<text x="43.3" y="18.5">1</text>
<text x="98.8" y="28.5">RPI1</text>
<text x="6.3" y="48.1">U4</text>
<text x="6.3" y="59.2">U5</text>
<text x="6.3" y="70.3">U6</text>
<text x="6.3" y="81.4">U7</text>
<text x="137" y="84.7">XBEE1</text>
<text x="43.3" y="98">U2</text>
<text x="85.9" y="101.5">U1</text>
<text x="13" y="131.8">U3</text>
<text x="43.5" y="130">MPU1</text>
<text x="143.2" y="146.1">XIAO1</text>
<text x="43.5" y="164.5">INA1</text>
<text x="143.2" y="166.5">XIAO2</text>
<text x="95.1" y="175.7">VRAM1</text>
</g>
<g font-size="2.1">
<text x="105.8" y="63.9" transform="rotate(-90 105.8 63.9)">Raspberry Pi Zero W</text>
<text x="91.6" y="115.5">STM32</text>
</g>
<g font-size="1.8">
<text x="145.5" y="95.3">Vcc</text>
<text x="145.7" y="98.8">TX</text>
<text x="145.8" y="102.4">RX</text>
<text x="148.7" y="112.9">Digi International</text>
<text x="154.6" y="123.6">S1</text>
<text x="145.4" y="128.8">GND</text>
</g>
<g font-size="1.7">
<text x="45.7" y="139.5" transform="rotate(90 45.7 139.5)">MPU6050</text>
<text x="17.4" y="172.4">NEO-M8N</text>
</g>
<g font-size="1.5">
<text x="44.4" y="21.5">SCL/SCP</text>
<text x="57.9" y="21.5">RES</text>
<text x="44.4" y="25.2">RES</text>
<text x="44.4" y="28.9">GND</text>
<text x="51.2" y="25.2">SDA/SDI/SDO</text>
<text x="58.9" y="28.9">CS</text>
<text x="44.4" y="32.6">C1</text>
<text x="54.4" y="32.6">SDO/SA1</text>
<text x="71.2" y="31.6">GPIO3</text>
<text x="73.1" y="35.3">GPIO2</text>
<text x="44.4" y="36.3">VDD</text>
<text x="44.4" y="40">VDD_IO</text>
<text x="56.7" y="36.3">DRDY</text>
<text x="58.6" y="40">INT</text>
<text x="84.2" y="40.9">GPIO14</text>
<text x="-.5" y="42.7">LTAGE SIMULAN SER FOTODIODOS BPW34</text>
<text x="43.3" y="42.9">LIS3MDL</text>
<text x="84.2" y="46.4">GPIO17</text>
<text x="89.7" y="42.7">GPIO15</text>
<text x="8.3" y="51.1">120.0</text>
<text x="14.2" y="51.1">VOUT</text>
<text x="21.3" y="50.2">7</text>
<text x="37.8" y="53.8">ADS1115</text>
<text x="6.3" y="55.8">TSL251RD</text>
<text x="41" y="58.5">GND</text>
<text x="41.2" y="56.7">VDD</text>
<text x="8.3" y="62.2">120.0</text>
<text x="14.2" y="62.2">VOUT</text>
<text x="21.3" y="61.3">7</text>
<text x="40.1" y="64.1">ADDR</text>
<text x="40.5" y="65.9">ALRT</text>
<text x="41.3" y="62.2">SDA</text>
<text x="41.4" y="60.4">SCL</text>
<text x="108.2" y="65.6" transform="rotate(-90 108.2 65.6)">@ Raspberry Pi Foundation 2014</text>
<text x="6.3" y="66.9">TSL251RD</text>
<text x="42.5" y="67.8">A0</text>
<text x="42.5" y="69.6">A1</text>
<text x="42.5" y="71.5">A2</text>
<text x="6.3" y="78">TSL251RD</text>
<text x="8.3" y="73.3">120.0</text>
<text x="14.2" y="73.3">VOUT</text>
<text x="21.3" y="72.4">7</text>
<text x="42.5" y="73.3">A3</text>
<text x="21.3" y="83.5">7</text>
<text x="98.8" y="81.7">RASPBERRY PI ZERO</text>
<text x="6.3" y="89.1">TSL251RD</text>
<text x="8.3" y="84.4">120.0</text>
<text x="14.2" y="84.4">VOUT</text>
<text x="54.4" y="101">VDDIO</text>
<text x="62" y="100.2">6</text>
<text x="45.3" y="105.7">1013.00</text>
<text x="46.6" y="107.5">25.0</text>
<text x="55.9" y="104.8">SDO</text>
<text x="56" y="106.6">SCK</text>
<text x="56.6" y="102.9">SDI</text>
<text x="62" y="102">3</text>
<text x="62" y="103.9">5</text>
<text x="62" y="107.6">2</text>
<text x="62" y="105.7">4</text>
<text x="85.9" y="103.6">STM32</text>
<text x="128.6" y="107.5">USART1</text>
<text x="43.3" y="113.2">BMP280</text>
<text x="56" y="108.5">CSB</text>
<text x="71.2" y="109.3">SPI1</text>
<text x="82.5" y="113.1">25</text>
<text x="82.5" y="115">26</text>
<text x="82.5" y="116.8">27</text>
<text x="82.5" y="118.7">28</text>
<text x="92.2" y="117.8">Blue Pill</text>
<text x="106.4" y="118.7">7</text>
<text x="82.5" y="120.5">29</text>
<text x="82.5" y="122.4">30</text>
<text x="82.5" y="124.2">31</text>
<text x="106.4" y="124.1">21</text>
<text x="106.4" y="126">19</text>
<text x="106.4" y="122.3">22</text>
<text x="82.5" y="131.6">39</text>
<text x="82.5" y="126.1">32</text>
<text x="82.5" y="127.9">33</text>
<text x="82.5" y="129.8">38</text>
<text x="106.4" y="131.5">16</text>
<text x="106.4" y="129.6">17</text>
<text x="106.4" y="127.8">18</text>
<text x="137" y="131.7">XBEE MODULE S1</text>
<text x="13" y="133.9">NEOM8NADVTEP</text>
<text x="71.2" y="137.1">I2C</text>
<text x="82.5" y="133.5">40</text>
<text x="82.5" y="135.3">41</text>
<text x="82.5" y="137.2">42</text>
<text x="106.4" y="137.1">13</text>
<text x="106.4" y="135.2">14</text>
<text x="106.4" y="133.3">15</text>
<text x="82.5" y="140.9">45</text>
<text x="82.5" y="142.7">46</text>
<text x="82.5" y="139">43</text>
<text x="106.4" y="142.6">10</text>
<text x="106.4" y="138.9">12</text>
<text x="106.4" y="140.8">11</text>
<text x="106.4" y="148.3">1</text>
<text x="146.2" y="149.2">D0</text>
<text x="159.1" y="149.2">5V</text>
<text x="47.4" y="151.5">Y</text>
<text x="50.3" y="154.8">X</text>
<text x="93" y="155.9" transform="rotate(-90 93 155.9)">34</text>
<text x="94.9" y="155.9" transform="rotate(-90 94.9 155.9)">37</text>
<text x="142.5" y="155.6">4</text>
<text x="142.5" y="153.7">3</text>
<text x="142.5" y="151.8">2</text>
<text x="142.5" y="150">1</text>
<text x="146.2" y="154.7">D3</text>
<text x="146.2" y="152.9">D2</text>
<text x="146.2" y="151">D1</text>
<text x="153.2" y="154.7">D10(MOSI)</text>
<text x="157.5" y="151">GND</text>
<text x="158.2" y="152.9">3V3</text>
<text x="163.7" y="155.7">8</text>
<text x="163.7" y="153.8">9</text>
<text x="43.5" y="157.7">MPU6050 V2</text>
<text x="132.3" y="157.4">USART2</text>
<text x="141.7" y="161.1">43</text>
<text x="142.5" y="159.3">6</text>
<text x="142.5" y="157.4">5</text>
<text x="146.2" y="160.3">D6(TX)</text>
<text x="146.2" y="158.4">D5(SCL)</text>
<text x="146.2" y="156.5">D4(SDA)</text>
<text x="154.1" y="156.5">D9(MISO)</text>
<text x="154.8" y="158.4">D8(SCK)</text>
<text x="155.9" y="160.3">D7(RX)</text>
<text x="163.7" y="157.5">7</text>
<text x="163.7" y="159.4">44</text>
<text x="143.2" y="163.1">XIAO ESP32SE SENSE - OV2640</text>
<text x="142.5" y="172.2">2</text>
<text x="142.5" y="170.3">1</text>
<text x="146.2" y="173.2">D2</text>
<text x="146.2" y="171.4">D1</text>
<text x="146.2" y="169.5">D0</text>
<text x="157.5" y="171.4">GND</text>
<text x="158.2" y="173.2">3V3</text>
<text x="159.1" y="169.5">5V</text>
<text x="96.2" y="178.8">VCC</text>
<text x="142.5" y="179.6">6</text>
<text x="142.5" y="177.8">5</text>
<text x="142.5" y="175.9">4</text>
<text x="142.5" y="174.1">3</text>
<text x="146.2" y="178.8">D5(SCL)</text>
<text x="146.2" y="176.9">D4(SDA)</text>
<text x="146.2" y="175">D3</text>
<text x="153.2" y="175">D10(MOSI)</text>
<text x="154.1" y="176.9">D9(MISO)</text>
<text x="154.8" y="178.8">D8(SCK)</text>
<text x="163.7" y="177.9">7</text>
<text x="163.7" y="176">8</text>
<text x="163.7" y="174.2">9</text>
<text x="163.7" y="179.7">44</text>
<text x="96.2" y="180.6">GND</text>
<text x="96.2" y="182.5">SCL</text>
<text x="96.2" y="184.3">SDA</text>
<text x="132.3" y="183.3">USART3</text>
<text x="141.7" y="181.5">43</text>
<text x="143.2" y="183.5">XIAO ESP32SE SENSE - OV2640</text>
<text x="146.2" y="180.6">D6(TX)</text>
<text x="155.9" y="180.6">D7(RX)</text>
<text x="43.5" y="187">INA219AID MODULE</text>
<text x="96.2" y="186.2">A2</text>
<text x="96.2" y="188">A1</text>
<text x="96.2" y="189.9">A0</text>
<text x="197" y="187">van al rasbpberry</text>
<text x="197" y="190.7">fotodiodos, infrarroja y raspberry</text>
</g>
<g font-size="1.4">
<text x="144" y="93.2">1</text>
<text x="166.1" y="93">20</text>
<text x="52.3" y="105.6">&gt;</text>
<text x="45.6" y="110.3">°C</text>
<text x="49.6" y="110.3">hPa</text>
<text x="99.4" y="139.4" transform="rotate(-90 99.4 139.4)">www.youtube.com/satyamkr80</text>
</g>
<g font-size="1.2">
<text x="145" y="126.7">www.TheEngineeringProjects.com</text>
<text x="91.2" y="143.5">Satyam Singh</text>
<text x="49" y="184.4" transform="rotate(-90 49 184.4)">INA219</text>
</g>
<g font-size="1.1">
<text x="88.8" y="113.9">B12</text>
<text x="100.4" y="113.9">G</text>
<text x="88.8" y="115.7">B13</text>
<text x="88.8" y="117.6">B14</text>
<text x="88.8" y="119.4">B15</text>
<text x="99.8" y="119.4">RST</text>
<text x="99.9" y="117.6">3V3</text>
<text x="100.4" y="115.7">G</text>
<text x="88.8" y="125">A10</text>
<text x="89.1" y="121.3">A8</text>
<text x="89.1" y="123.1">A9</text>
<text x="99.9" y="123.1">B10</text>
<text x="99.9" y="121.3">B11</text>
<text x="100.2" y="125">B1</text>
<text x="88.8" y="126.8">A11</text>
<text x="88.8" y="128.7">A12</text>
<text x="88.8" y="130.5">A15</text>
<text x="100.2" y="130.5">A6</text>
<text x="100.2" y="128.7">A7</text>
<text x="100.2" y="126.8">B0</text>
<text x="44" y="136.9" transform="rotate(90 44 136.9)">ELECTRONICSTREE.COM</text>
<text x="57.2" y="137.5">GND</text>
<text x="57.2" y="134.9">VCC</text>
<text x="89.1" y="132.4">B3</text>
<text x="89.1" y="134.2">B4</text>
<text x="89.1" y="136.1">B5</text>
<text x="89.1" y="137.9">B6</text>
<text x="100.2" y="137.9">A2</text>
<text x="100.2" y="136.1">A3</text>
<text x="100.2" y="134.2">A4</text>
<text x="100.2" y="132.4">A5</text>
<text x="57.2" y="142.7">SDA</text>
<text x="57.2" y="140.1">SCL</text>
<text x="89.1" y="139.8">B7</text>
<text x="89.1" y="141.6">B8</text>
<text x="89.1" y="143.5">B9</text>
<text x="99.9" y="143.5">C15</text>
<text x="100.2" y="141.6">A0</text>
<text x="100.2" y="139.8">A1</text>
<text x="57.2" y="149.9">ADO</text>
<text x="57.2" y="147.5">XCL</text>
<text x="57.2" y="145.1">XDA</text>
<text x="88.8" y="149">3V3</text>
<text x="89.1" y="145.3">5V</text>
<text x="89.3" y="147.2">G</text>
<text x="93.8" y="149.6" transform="rotate(-90 93.8 149.6)">A13</text>
<text x="95.6" y="149.6" transform="rotate(-90 95.6 149.6)">A14</text>
<text x="99.9" y="147.2">C13</text>
<text x="99.9" y="145.3">C14</text>
<text x="100.1" y="149">VB</text>
<text x="57.2" y="152.7">INT</text>
<text x="46.4" y="166.1">ELECTRONICSTREE.COM</text>
<text x="44.6" y="172.5" transform="rotate(-90 44.6 172.5)">Vin-</text>
<text x="58.3" y="170.9">GND</text>
<text x="58.4" y="172.7">VCC</text>
<text x="58.5" y="174.6">SDA</text>
<text x="58.6" y="176.4">SCL</text>
<text x="59.4" y="178.3">A0</text>
<text x="44.6" y="180.4" transform="rotate(-90 44.6 180.4)">Vin+</text>
<text x="59.4" y="180.1">A1</text>
</g>
<g font-size=".9">
<text x="20" y="164.5">u-blox</text>
<text x="50.4" y="184.8" transform="rotate(-90 50.4 184.8)">DC Current</text>
<text x="51.3" y="183.9" transform="rotate(-90 51.3 183.9)">Sensor</text>
</g>
<g font-size=".8">
<text x="19.5" y="166.1">NEO-M8N</text>
<text x="14.8" y="179.1">VCC</text>
<text x="18.5" y="179.1">GND</text>
<text x="22.3" y="179.1">TXD</text>
<text x="26" y="179.1">RXD</text>
<text x="59" y="182.2" transform="rotate(-90 59 182.2)">12C ADRESS</text>
</g>
<text font-size=".6" x="53.4" y="141.6" transform="rotate(90 53.4 141.6)">MPU-6050</text>
<g font-size=".5">
<text x="18.5" y="160.8">GY-GPSV3-NEO</text>
<text x="20.7" y="167.3">0-10</text>
<text x="20.5" y="168.9">GNSS</text>
<text x="14.3" y="175">TEP</text>
<text x="19.6" y="174.1">OPEN PANEL</text>
</g>
<g font-size=".4">
<text x="22" y="155.7">GPS / GLONASS</text>
<text x="14.6" y="165.8">PWR</text>
<text x="26.9" y="165.3">ML1220</text>
<text x="14.8" y="169.2">FIX</text>
<text x="27" y="169.5">24C32</text>
<text x="26.4" y="174.3">ADVANCE</text>
</g>
</svg>
